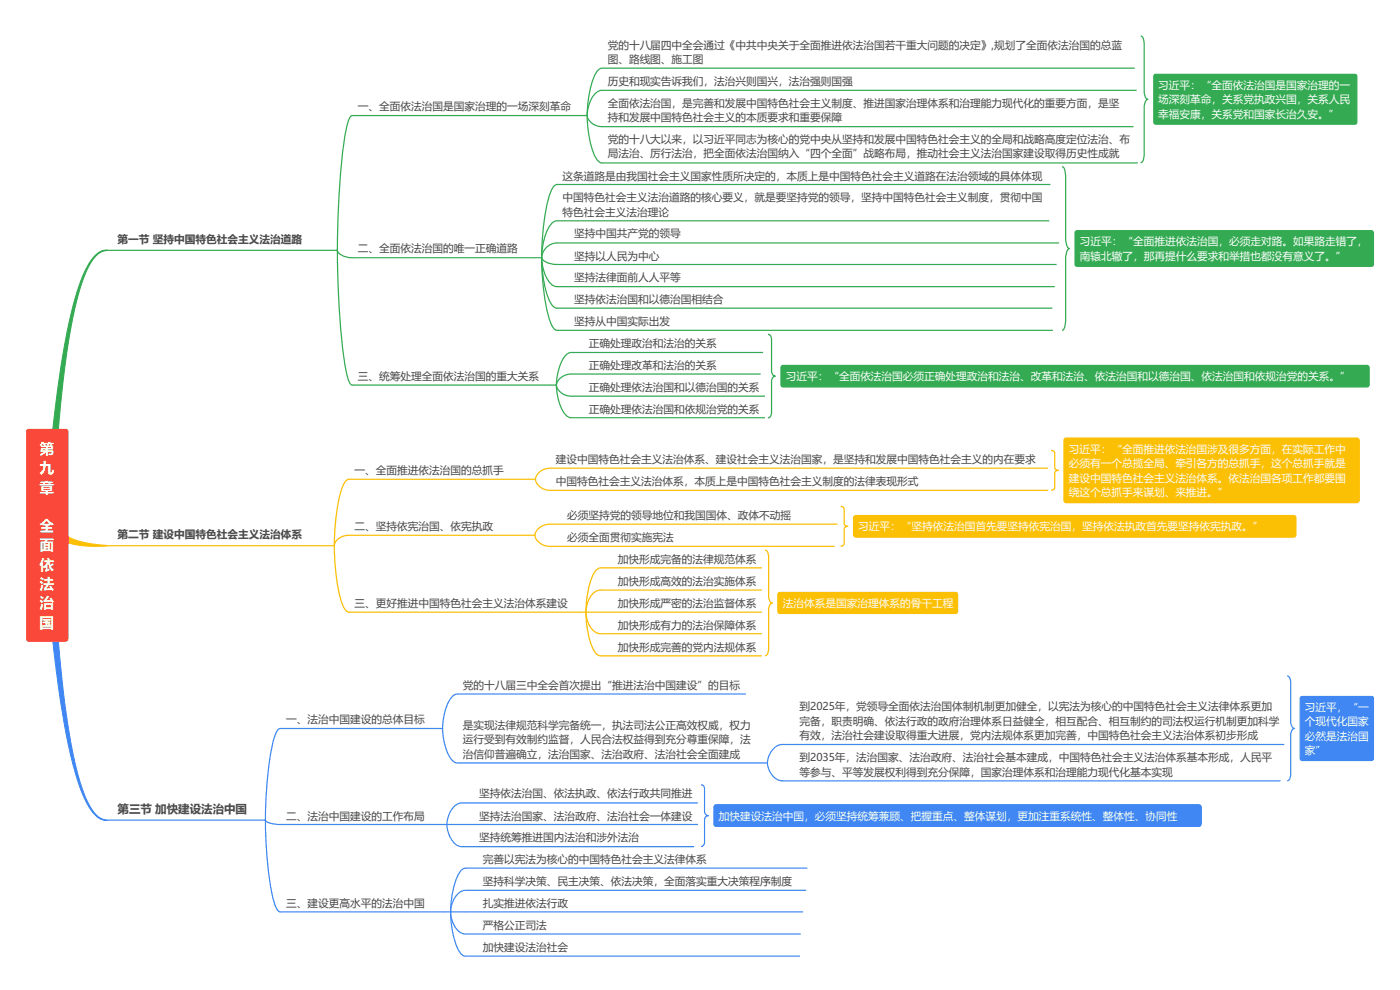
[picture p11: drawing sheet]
<svg xmlns="http://www.w3.org/2000/svg" width="420mm" height="297mm" viewBox="0 0 420 297" stroke-linecap="round" stroke-linejoin="round" font-family="sans-serif">
<path d="M342.3 10.8a1.92 1.92 0 0 1 1.1 2.2l.1 15.3a1.62 1.62 0 0 0 1 1.5 2.41 2.41 0 0 0-1.1 2.1l-.1 15.1a1.73 1.73 0 0 1-1 1.8M318.7 50a2.23 2.23 0 0 1 1.1 2.5l.1 20.1a2.13 2.13 0 0 0 1 2 3.5 3.5 0 0 0-1.1 2.6l-.1 20a1.9 1.9 0 0 1-1 1.9M230.5 100.3a1.37 1.37 0 0 1 1 1.6l.1 9.7a1.35 1.35 0 0 0 1.1 1.3 1.45 1.45 0 0 0-1.2 1.3v9.8a1.35 1.35 0 0 1-1 1.4" fill="none" stroke="#34ab52" stroke-width=".37"/>
<path d="M315.5 135.1l.8 .3 .2 .4v4.7l.6 .5 .6 .1-.6 .1-.6 .6v4.6a.93 .93 0 0 1-1.1 .7M252.3 152l.8 .2 .2 .4v4.7l.6 .5 .6 .1-.6 .1-.6 .6v4.6a.93 .93 0 0 1-1 .7M229.6 165.1a1.93 1.93 0 0 1 1.1 2v12.3a1.62 1.62 0 0 0 1.1 1.5 1.78 1.78 0 0 0-1.1 1.7l-.1 12.7a1.44 1.44 0 0 1-1 1.4" fill="none" stroke="#fbbf04" stroke-width=".37"/>
<path d="M386.3 202.8a1.91 1.91 0 0 1 1.1 2v12.2a1.61 1.61 0 0 0 1.1 1.6 1.77 1.77 0 0 0-1.1 1.7l-.1 12.5a1.43 1.43 0 0 1-1 1.5M210.4 235.5a1.07 1.07 0 0 1 1.1 1.1v7.2a1.16 1.16 0 0 0 1.1 .9 1.22 1.22 0 0 0-1.1 1l-.1 7.2a1.08 1.08 0 0 1-1 1.1" fill="none" stroke="#4087f3" stroke-width=".37"/>
<path d="M28.5 76.7l1.9-1.4a1.49 1.49 0 0 1 1.7-.1 7.8 7.8 0 0 0-5.7 5.1l-1.4 3.3-1.3 3.9-2.4 10.7-2.1 13.7-1.7 16.7a.92 .92 0 0 1-.9 1.2 .92 .92 0 0 1-.7-1.4l2.6-19.5 1.4-8.3 1.6-7 1.6-5.9 1.7-4.9 1.8-3.5z" fill-rule="evenodd" fill="#34ab52"/>
<path d="M28.5 76.7l1.9-1.4a1.49 1.49 0 0 1 1.7-.1 7.8 7.8 0 0 0-5.7 5.1l-1.4 3.3-1.3 3.9-2.4 10.7-2.1 13.7-1.7 16.7a.92 .92 0 0 1-.9 1.2 .92 .92 0 0 1-.7-1.4l2.6-19.5 1.4-8.3 1.6-7 1.6-5.9 1.7-4.9 1.8-3.5z" fill="none" stroke="#34ab52" stroke-width=".3"/>
<path d="M105.7 34.7a3.3 3.3 0 0 0-1.5 2.6 192.5 192.5 0 0 0-2.9 35.3v2.5h-2.1M105.7 77.3a4.2 4.2 0 0 1-4.4-2.2l.3 13.2a127.3 127.3 0 0 0 3 25.7l.7 1.4 .4 .1" fill="none" stroke="#34ab52" stroke-width=".37"/>
<path d="M19.5 161.2l.6-.2 2.7 1.1 3.1 .8 6.2 .8-2.8 .2-3.9-.1-2.9-.4-2.3-.6a.92 .92 0 0 1-.9-.6 .92 .92 0 0 1 .2-1z" fill-rule="evenodd" fill="#fbbf04"/>
<path d="M19.5 161.2l.6-.2 2.7 1.1 3.1 .8 6.2 .8-2.8 .2-3.9-.1-2.9-.4-2.3-.6a.92 .92 0 0 1-.9-.6 .92 .92 0 0 1 .2-1z" fill="none" stroke="#fbbf04" stroke-width=".3"/>
<path d="M104.8 143.8a2.91 2.91 0 0 0-2 2.3 56.8 56.8 0 0 0-2.5 17.6h-2M104.8 160.6a4 4 0 0 0-4.4 4.8 55.4 55.4 0 0 0 2.4 16 2.91 2.91 0 0 0 2 2.3" fill="none" stroke="#fbbf04" stroke-width=".37"/>
<path d="M16 191.7a.89 .89 0 0 1 1.2-.2 .89 .89 0 0 1 .3 1.1l1.7 16.4 2 13.7 2.4 10.3 1.3 4.3 1.4 3.3a8.2 8.2 0 0 0 5.8 5.5 6.2 6.2 0 0 1-5.4-3.9l-1.6-3.2-1.6-4.2-1.6-5.3-1.5-6.3-2.8-16.9-1.7-13.9z" fill-rule="evenodd" fill="#4087f3"/>
<path d="M16 191.7a.89 .89 0 0 1 1.2-.2 .89 .89 0 0 1 .3 1.1l1.7 16.4 2 13.7 2.4 10.3 1.3 4.3 1.4 3.3a8.2 8.2 0 0 0 5.8 5.5 6.2 6.2 0 0 1-5.4-3.9l-1.6-3.2-1.6-4.2-1.6-5.3-1.5-6.3-2.8-16.9-1.7-13.9z" fill="none" stroke="#4087f3" stroke-width=".3"/>
<g fill="none" stroke="#4087f3" stroke-width=".37">
<path d="M84.1 218.6a3 3 0 0 0-1.7 2.4 101.1 101.1 0 0 0-2.8 25.1h-2M132.8 218.6a16.1 16.1 0 0 0 3.1 9.7l1.4 .6M137.3 208.2a5.1 5.1 0 0 0-3.4 4.2l-.7 2.5-.4 3.7h-2M230.3 228.9a5.6 5.6 0 0 0 4.4 5.4M234.7 223.4a5.5 5.5 0 0 0-4.4 5.5h-2M84.1 247.4l-2.8-.4a1.98 1.98 0 0 1-1.7-.9 106 106 0 0 0 2.8 25.1 3 3 0 0 0 1.7 2.4M138.5 240.9a5.8 5.8 0 0 0-4.3 5.7l-.1 .8h-2M138.5 247.4h-4.3a7.1 7.1 0 0 0 3.6 6.5l.7 .1M135.2 273.6h4.5M135.2 273.6a7.3 7.3 0 0 0 3.7 6.5l.8 .1M135.2 273.6a25.8 25.8 0 0 0 2.8 12.2l1.1 1 .6 .1M139.7 260.5a3.2 3.2 0 0 0-2.3 2.2 28.9 28.9 0 0 0-2.2 10.9h-2"/>
<path d="M139.7 267.1a5.8 5.8 0 0 0-4.4 5.7l-.1 .8"/>
</g>
<g fill="none" stroke="#34ab52" stroke-width=".37">
<path d="M176.2 34.7a4.3 4.3 0 0 0 4.4 3.3M176.2 34.7a29.2 29.2 0 0 0 2.8 13l1.1 1 .5 .2M180.6 20.5a2.97 2.97 0 0 0-2.1 2 31.7 31.7 0 0 0-2.3 12.2h-2M180.6 27.1a4.7 4.7 0 0 0-3.6 3.6l-.6 2-.2 2M167.2 55.4a3.1 3.1 0 0 0-2 2.4 65.9 65.9 0 0 0-2.6 19.5h-2.1M162.6 77.3a4.6 4.6 0 0 0 4.6 2.1M162.6 77.3a11.8 11.8 0 0 0 3.2 8.2l1.4 .5M162.6 77.3a31.5 31.5 0 0 0 2.8 13.9l1.1 1.1 .7 .2M162.6 77.3a68.3 68.3 0 0 0 2.6 19.4 3.1 3.1 0 0 0 2 2.4M167.2 66.2a4.9 4.9 0 0 0-3.4 3.9l-.9 3.6-.3 3.6M167.2 72.9a4.8 4.8 0 0 0-4.6 4.4M167 115.5a4.3 4.3 0 0 0 4.4 3.4"/>
<path d="M167 115.5a14.6 14.6 0 0 0 3.1 9.3l1.3 .5M171.4 105.8a5 5 0 0 0-3.4 3.9l-.6 2.4-.4 3.4h-2M171.4 112.2a4.3 4.3 0 0 0-4.4 3.3"/>
</g>
<path d="M160.7 143.8a4.2 4.2 0 0 0 4.4 3.3M165 157.3a4.3 4.3 0 0 0-4.5 3.3h-2M165.1 140.5a4.2 4.2 0 0 0-4.4 3.3h-2M160.5 160.6a4.3 4.3 0 0 0 4.5 3.3M180.3 170.4a3.5 3.5 0 0 0-2.7 2.9 31 31 0 0 0-1.8 10.4h-2M180.3 177a5.4 5.4 0 0 0-4.3 4.9l-.2 1.8M175.8 183.7h4.5M175.8 183.7a7 7 0 0 0 3.7 6.3l.8 .1M175.8 183.7a25.1 25.1 0 0 0 2.7 12l1.2 1 .6 .1" fill="none" stroke="#fbbf04" stroke-width=".37"/>
<path d="M8.2 129l.5-.2h10.9a.68 .68 0 0 1 .8 .8v62a.68 .68 0 0 1-.8 .8h-10.9a.61 .61 0 0 1-.7-.8v-62z" fill-rule="evenodd" fill="#fa493a"/>
<path d="M8.2 129l.5-.2h10.9a.68 .68 0 0 1 .8 .8v62a.68 .68 0 0 1-.8 .8h-10.9a.61 .61 0 0 1-.7-.8v-62z" fill="none" stroke="#fa493a" stroke-width=".37"/>
<path d="M105.7 34.7h68.5M180.6 20.5h159.9M180.6 27.1h160.5M180.6 38h159.6M180.6 48.9h160.9M32 75.1h67.2M105.7 77.3h54.8M105.7 115.5h59.3" fill="none" stroke="#34ab52" stroke-width=".37"/>
<path d="M104.8 143.8h53.9M32 163.7h66.3M104.8 160.6h53.7M104.8 183.7h69" fill="none" stroke="#fbbf04" stroke-width=".37"/>
<path d="M84.1 218.6h46.7M32 246.1h45.6M84.1 247.4h48M84.1 273.6h49.1" fill="none" stroke="#4087f3" stroke-width=".37"/>
<path d="M346.4 22.5l.6-.2h59.5a.61 .61 0 0 1 .7 .7v13.5a.61 .61 0 0 1-.7 .8h-59.5a.61 .61 0 0 1-.7-.8v-13.5z" fill-rule="evenodd" fill="#34ab52"/>
<path d="M346.4 22.5l.6-.2h59.5a.61 .61 0 0 1 .7 .7v13.5a.61 .61 0 0 1-.7 .8h-59.5a.61 .61 0 0 1-.7-.8v-13.5zM167.2 55.4h148.1M167.2 66.2h147.7M167.2 72.9h150.6M167.2 79.4h149.9M167.2 86h149.3M167.2 92.5h148.6M167.2 99.1h148.8" fill="none" stroke="#34ab52" stroke-width=".37"/>
<path d="M322.8 69.4l.6-.2h88a.68 .68 0 0 1 .8 .7v9.3a.61 .61 0 0 1-.8 .7h-88a.61 .61 0 0 1-.8-.7v-9.3z" fill-rule="evenodd" fill="#34ab52"/>
<path d="M322.8 69.4l.6-.2h88a.68 .68 0 0 1 .8 .7v9.3a.61 .61 0 0 1-.8 .7h-88a.61 .61 0 0 1-.8-.7v-9.3zM171.4 105.8h57.6M171.4 112.2h56.9M171.4 118.9h58.2M171.4 125.3h58.2" fill="none" stroke="#34ab52" stroke-width=".37"/>
<path d="M234.5 109.9l.6-.3h175.1a.68 .68 0 0 1 .7 .8v5a.68 .68 0 0 1-.7 .7h-175.1a.68 .68 0 0 1-.7-.7z" fill-rule="evenodd" fill="#34ab52"/>
<path d="M234.5 109.9l.6-.3h175.1a.68 .68 0 0 1 .7 .8v5a.68 .68 0 0 1-.7 .7h-175.1a.68 .68 0 0 1-.7-.7z" fill="none" stroke="#34ab52" stroke-width=".37"/>
<path d="M165.1 140.5h149.4M165.1 147.1h149.4" fill="none" stroke="#fbbf04" stroke-width=".37"/>
<path d="M319.5 131.7l.6-.3h87.1l.5 .3 .2 .5v17.9l-.2 .5-.5 .2h-87.1a.68 .68 0 0 1-.8-.7v-17.9z" fill-rule="evenodd" fill="#fbbf04"/>
<path d="M319.5 131.7l.6-.3h87.1l.5 .3 .2 .5v17.9l-.2 .5-.5 .2h-87.1a.68 .68 0 0 1-.8-.7v-17.9zM165 157.3h86.4M165 163.9h85.4" fill="none" stroke="#fbbf04" stroke-width=".37"/>
<path d="M256.3 154.9l.6-.2h131.3a.68 .68 0 0 1 .7 .7v5a.68 .68 0 0 1-.7 .8h-131.3a.68 .68 0 0 1-.7-.8z" fill-rule="evenodd" fill="#fbbf04"/>
<path d="M256.3 154.9l.6-.2h131.3a.68 .68 0 0 1 .7 .7v5a.68 .68 0 0 1-.7 .8h-131.3a.68 .68 0 0 1-.7-.8zM180.3 170.4h48.4M180.3 177h48.4M180.3 183.7h48.4M180.3 190.1h48.4M180.3 196.8h48.4" fill="none" stroke="#fbbf04" stroke-width=".37"/>
<path d="M233.6 177.9l.6-.1h52.4a.61 .61 0 0 1 .8 .7v4.8a.61 .61 0 0 1-.8 .7h-52.4a.61 .61 0 0 1-.7-.7z" fill-rule="evenodd" fill="#fbbf04"/>
<path d="M233.6 177.9l.6-.1h52.4a.61 .61 0 0 1 .8 .7v4.8a.61 .61 0 0 1-.8 .7h-52.4a.61 .61 0 0 1-.7-.7z" fill="none" stroke="#fbbf04" stroke-width=".37"/>
<path d="M137.3 208.2h86.6M137.3 228.9h91M234.7 223.4h150.7M234.7 234.3h149.6" fill="none" stroke="#4087f3" stroke-width=".37"/>
<path d="M390.4 209.1l.6-.1h20.4a.61 .61 0 0 1 .8 .7v17.7a.61 .61 0 0 1-.8 .8h-20.4a.61 .61 0 0 1-.8-.8v-17.7z" fill-rule="evenodd" fill="#4087f3"/>
<path d="M390.4 209.1l.6-.1h20.4a.61 .61 0 0 1 .8 .7v17.7a.61 .61 0 0 1-.8 .8h-20.4a.61 .61 0 0 1-.8-.8v-17.7zM138.5 240.9h71M138.5 247.4h71M138.5 254h69.8" fill="none" stroke="#4087f3" stroke-width=".37"/>
<path d="M214.4 241.7l.6-.2h144.7a.68 .68 0 0 1 .8 .7v5a.68 .68 0 0 1-.8 .7h-144.7a.68 .68 0 0 1-.7-.7z" fill-rule="evenodd" fill="#4087f3"/>
<path d="M214.4 241.7l.6-.2h144.7a.68 .68 0 0 1 .8 .7v5a.68 .68 0 0 1-.8 .7h-144.7a.68 .68 0 0 1-.7-.7zM139.7 260.5h102.6M139.7 267.1h102.2M139.7 273.6h101.3M139.7 280.2h100.6M139.7 286.9h100.4" fill="none" stroke="#4087f3" stroke-width=".37"/>
<g font-size="4.4" fill="#fff">
<text x="11.9" y="136.2">第</text>
<text x="11.9" y="142">九</text>
<text x="11.9" y="147.8">章</text>
<text x="11.9" y="159.4">全</text>
<text x="11.9" y="165.2">面</text>
<text x="11.9" y="170.9">依</text>
<text x="11.9" y="176.7">法</text>
<text x="11.9" y="182.5">治</text>
<text x="11.9" y="188.3">国</text>
</g>
<text font-size="3.4" fill="#454545" x="35.3" y="243.9">第三节 加快建设法治中国</text>
<g font-size="3.2" fill="#454545">
<text x="182.4" y="14.6">党的十八届四中全会通过《中共中央关于全面推进依法治国若干重大问题的决定》,规划了全面依法治国的总蓝</text>
<text x="182.4" y="18.9">图、路线图、施工图</text>
<text x="182.4" y="25.4">历史和现实告诉我们，法治兴则国兴，法治强则国强</text>
<text x="107.4" y="33.1">一、全面依法治国是国家治理的一场深刻革命</text>
<text x="182.4" y="32.1">全面依法治国，是完善和发展中国特色社会主义制度、推进国家治理体系和治理能力现代化的重要方面，是坚</text>
<text x="182.4" y="36.4">持和发展中国特色社会主义的本质要求和重要保障</text>
<text x="182.4" y="42.9">党的十八大以来，以习近平同志为核心的党中央从坚持和发展中国特色社会主义的全局和战略高度定位法治、布</text>
<text x="182.4" y="47.2">局法治、厉行法治，把全面依法治国纳入“四个全面”战略布局，推动社会主义法治国家建设取得历史性成就</text>
<text x="168.8" y="53.9">这条道路是由我国社会主义国家性质所决定的，本质上是中国特色社会主义道路在法治领域的具体体现</text>
<text x="168.8" y="60.4">中国特色社会主义法治道路的核心要义，就是要坚持党的领导，坚持中国特色社会主义制度，贯彻中国</text>
<text x="168.8" y="64.7">特色社会主义法治理论</text>
<text x="172.3" y="71.2">坚持中国共产党的领导</text>
<text x="35.3" y="73">第一节 坚持中国特色社会主义法治道路</text>
<text x="107.4" y="75.7">二、全面依法治国的唯一正确道路</text>
<text x="172.3" y="77.9">坚持以人民为中心</text>
<text x="172.3" y="84.4">坚持法律面前人人平等</text>
<text x="172.3" y="90.9">坚持依法治国和以德治国相结合</text>
<text x="172.3" y="97.6">坚持从中国实际出发</text>
<text x="176.7" y="104.1">正确处理政治和法治的关系</text>
<text x="107.4" y="113.9">三、统筹处理全面依法治国的重大关系</text>
<text x="176.7" y="110.7">正确处理改革和法治的关系</text>
<text x="176.7" y="117.3">正确处理依法治国和以德治国的关系</text>
<text x="176.7" y="123.8">正确处理依法治国和依规治党的关系</text>
<text x="106.4" y="142.3">一、全面推进依法治国的总抓手</text>
<text x="166.9" y="138.9">建设中国特色社会主义法治体系、建设社会主义法治国家，是坚持和发展中国特色社会主义的内在要求</text>
<text x="166.9" y="145.6">中国特色社会主义法治体系，本质上是中国特色社会主义制度的法律表现形式</text>
<text x="170.2" y="155.8">必须坚持党的领导地位和我国国体、政体不动摇</text>
<text x="35.3" y="161.5">第二节 建设中国特色社会主义法治体系</text>
<text x="106.4" y="159">二、坚持依宪治国、依宪执政</text>
<text x="170.2" y="162.3">必须全面贯彻实施宪法</text>
<text x="185.4" y="168.8">加快形成完备的法律规范体系</text>
<text x="185.4" y="175.5">加快形成高效的法治实施体系</text>
<text x="106.4" y="182">三、更好推进中国特色社会主义法治体系建设</text>
<text x="185.4" y="182">加快形成严密的法治监督体系</text>
<text x="185.4" y="188.7">加快形成有力的法治保障体系</text>
<text x="185.4" y="195.2">加快形成完善的党内法规体系</text>
<text x="138.9" y="206.6">党的十八届三中全会首次提出“推进法治中国建设”的目标</text>
<text x="240" y="213.2">到2025年，党领导全面依法治国体制机制更加健全，以宪法为核心的中国特色社会主义法律体系更加</text>
<text x="85.9" y="217">一、法治中国建设的总体目标</text>
<text x="138.9" y="218.7">是实现法律规范科学完备统一，执法司法公正高效权威，权力</text>
<text x="240" y="217.5">完备，职责明确、依法行政的政府治理体系日益健全，相互配合、相互制约的司法权运行机制更加科学</text>
<text x="240" y="221.8">有效，法治社会建设取得重大进展，党内法规体系更加完善，中国特色社会主义法治体系初步形成</text>
<text x="138.9" y="223">运行受到有效制约监督，人民合法权益得到充分尊重保障，法</text>
<text x="138.9" y="227.3">治信仰普遍确立，法治国家、法治政府、法治社会全面建成</text>
<text x="240" y="228.4">到2035年，法治国家、法治政府、法治社会基本建成，中国特色社会主义法治体系基本形成，人民平</text>
<text x="240" y="232.7">等参与、平等发展权利得到充分保障，国家治理体系和治理能力现代化基本实现</text>
<text x="143.8" y="239.3">坚持依法治国、依法执政、依法行政共同推进</text>
<text x="85.9" y="245.9">二、法治中国建设的工作布局</text>
<text x="143.8" y="245.9">坚持法治国家、法治政府、法治社会一体建设</text>
<text x="143.8" y="252.4">坚持统筹推进国内法治和涉外法治</text>
<text x="145" y="259">完善以宪法为核心的中国特色社会主义法律体系</text>
<text x="145" y="265.6">坚持科学决策、民主决策、依法决策，全面落实重大决策程序制度</text>
<text x="85.9" y="272.1">三、建设更高水平的法治中国</text>
<text x="145" y="272.1">扎实推进依法行政</text>
<text x="145" y="278.6">严格公正司法</text>
<text x="145" y="285.3">加快建设法治社会</text>
</g>
<g font-size="3.2" fill="#fff">
<text x="347.6" y="26.7">习近平：“全面依法治国是国家治理的一</text>
<text x="347.6" y="31">场深刻革命，关系党执政兴国，关系人民</text>
<text x="347.6" y="35.3">幸福安康，关系党和国家长治久安。”</text>
<text x="324.1" y="73.6">习近平：“全面推进依法治国，必须走对路。如果路走错了，</text>
<text x="324.1" y="77.9">南辕北辙了，那再提什么要求和举措也都没有意义了。”</text>
<text x="235.8" y="114.1">习近平：“全面依法治国必须正确处理政治和法治、改革和法治、依法治国和以德治国、依法治国和依规治党的关系。”</text>
<text x="320.7" y="135.9">习近平：“全面推进依法治国涉及很多方面，在实际工作中</text>
<text x="320.7" y="140.2">必须有一个总揽全局、牵引各方的总抓手，这个总抓手就是</text>
<text x="320.7" y="144.5">建设中国特色社会主义法治体系。依法治国各项工作都要围</text>
<text x="320.7" y="148.8">绕这个总抓手来谋划、来推进。”</text>
<text x="257.6" y="159.1">习近平：“坚持依法治国首先要坚持依宪治国，坚持依法执政首先要坚持依宪执政。”</text>
<text x="234.9" y="182.1">法治体系是国家治理体系的骨干工程</text>
<text x="391.6" y="213.3">习近平，“一</text>
<text x="391.6" y="217.6">个现代化国家</text>
<text x="391.6" y="221.9">必然是法治国</text>
<text x="391.6" y="226.2">家”</text>
<text x="215.7" y="245.9">加快建设法治中国，必须坚持统筹兼顾、把握重点、整体谋划，更加注重系统性、整体性、协同性</text>
</g>
</svg>
